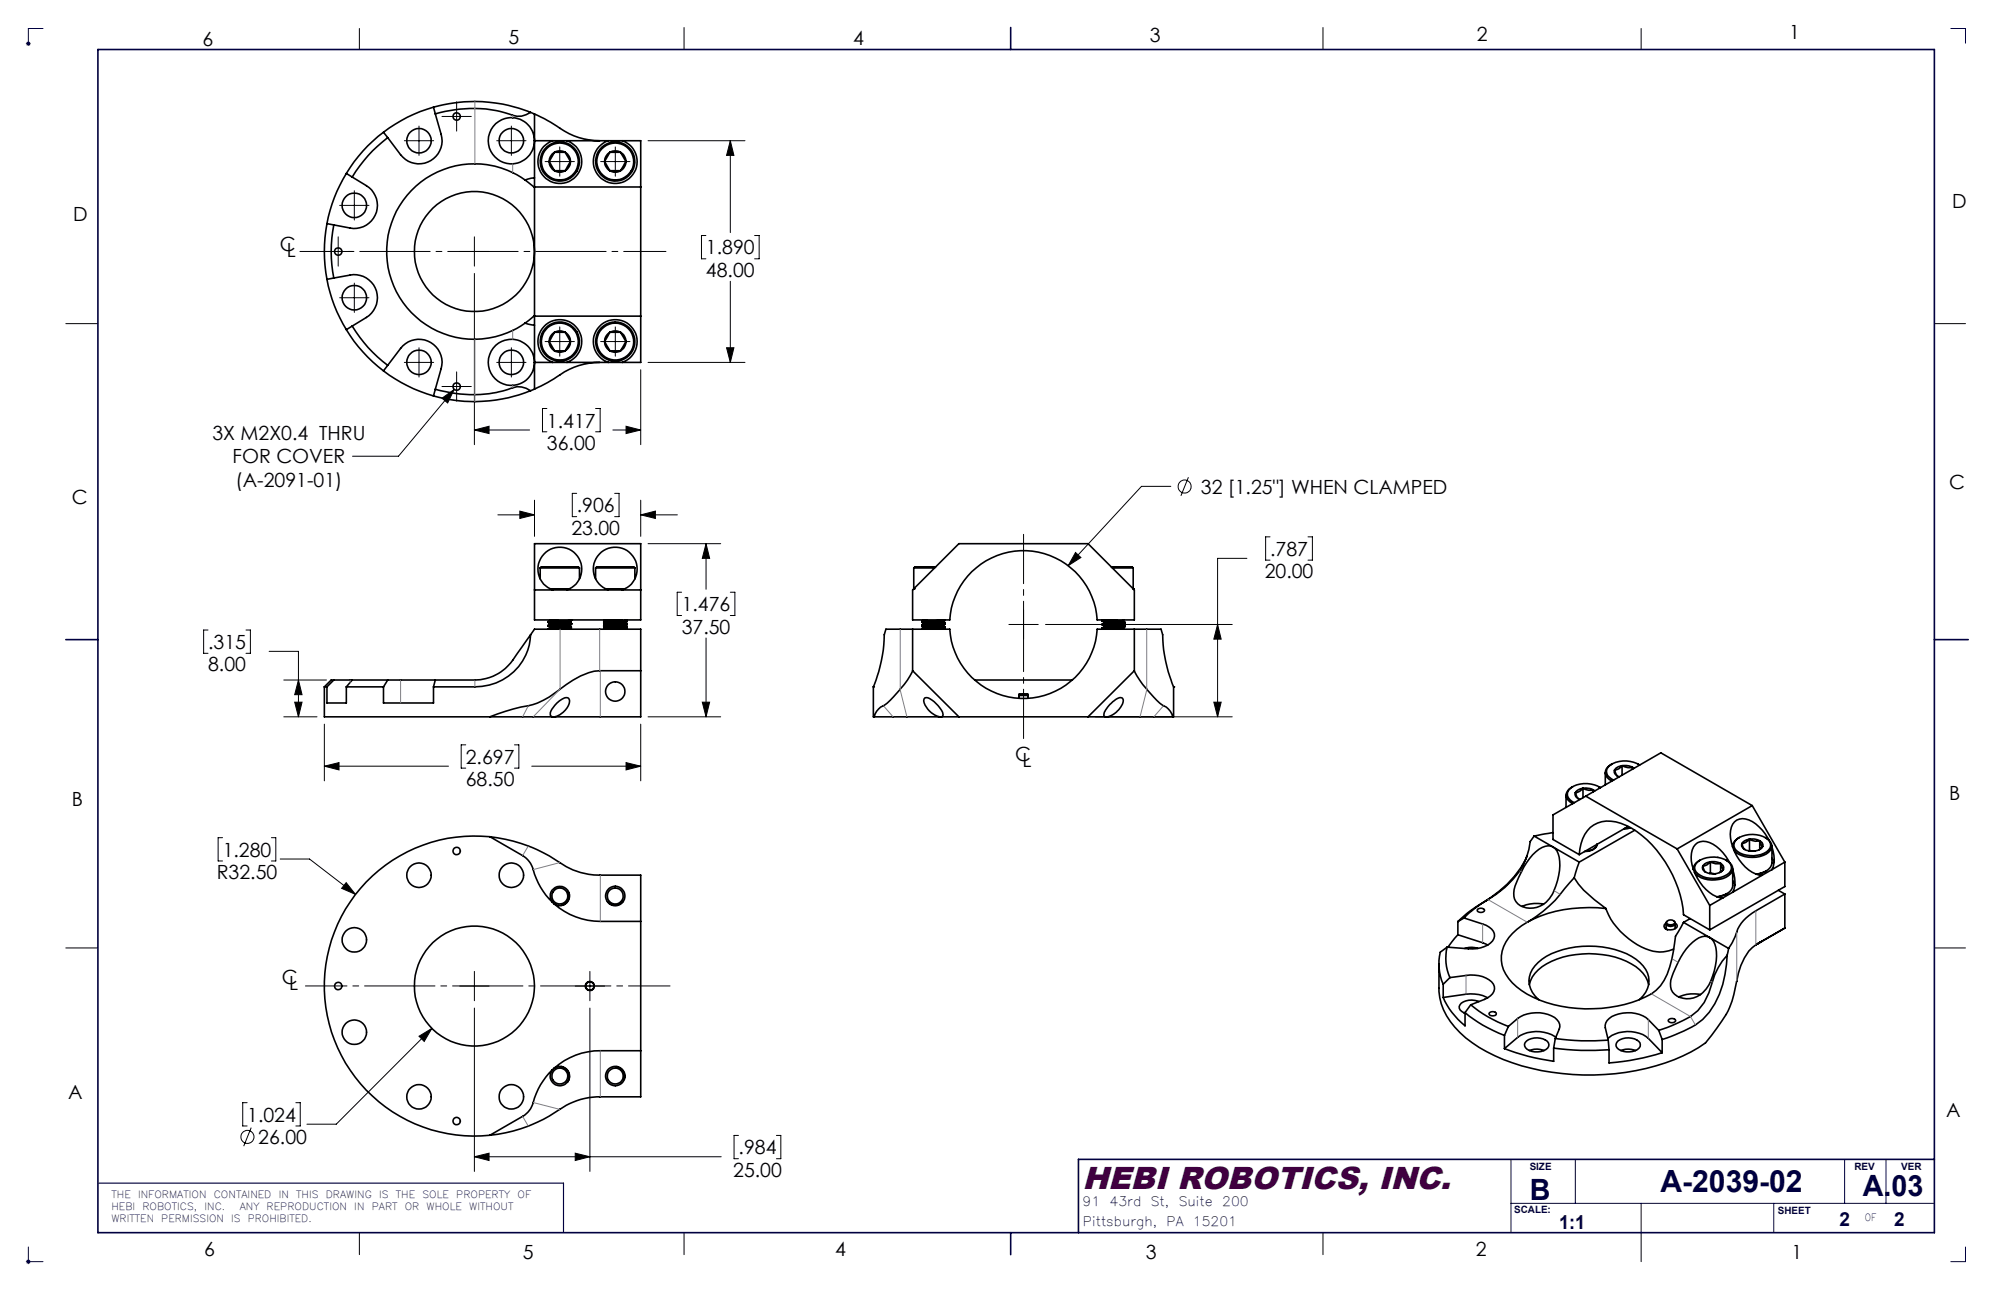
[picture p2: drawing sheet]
<svg xmlns="http://www.w3.org/2000/svg" width="432mm" height="279mm" viewBox="0 0 432 279" stroke-linecap="round" stroke-linejoin="round" font-family="sans-serif">
<g fill="none" stroke="#000" stroke-width=".22">
<path d="M77.8 6.2v4.5M148.1 6v4.7M286.5 6v4.7M355.4 6.2v4.5M87.6 30.5h6.3M90.7 27.3v6.4M95.7 25.2h6.4M98.9 22v6.4M107.6 30.5h6.3M110.7 27.3v6.4M118 35h6.4M121.2 31.8v6.4"/>
<path d="M130.1 35h6.3M133.2 31.8v6.4M140.3 30.5h21M158.2 30.5l.7 3.2h-1.6zM158.2 30.5v19.9M70.1 54.5h6.3M73.2 51.3v6.3M73.6 44.5h6.3M76.7 41.3v6.4M99.6 54.5h6.3M102.7 59.2v37.1M102.7 51.3v6.3"/>
<path d="M152.9 51h-1v5.1h1M163.4 51h1v5.1h-1M14.3 70.1h6.9M73.6 64.5h6.3M76.7 61.3v6.4M87.6 78.5h6.3M90.7 75.3v6.4M107.6 78.5h6.3M110.7 75.3v6.4M118 74h6.4M121.2 70.8v6.4M130.1 74h6.3"/>
<path d="M133.2 70.8v6.4M140.3 78.5h21M157.3 75.3h1.6l-.7 3.2zM158.2 60.9v17.6M418.9 70.1h6.7M95.7 86.3l2.7-2-1.5 3zM95.7 83.7h6.4M98.4 84.3l-12.1 14.5h-10M98.9 80.5v6.4M102.7 93.1h12M102.7 93.1l3.2-.8v1.6zM118.4 88.5h-.9v5h.9"/>
<path d="M129 88.5h1v5h-1M132.7 93.1h6M135.6 92.3l3.1 .8-3.1 .8zM138.7 80.1v16.2M107.8 111.5h7.9M112.6 110.7l3.1 .8-3.1 .8zM115.7 108.3v7.9M124.9 106.9h-1v5h1M133.1 106.9h1v5h-1M138.7 108.3v7.9M138.7 111.5h8M138.7 111.5l3.2-.8v1.6z"/>
<path d="M140.3 117.8h15.8M152.9 117.8v9.8M152.9 117.8l.8 3.1h-1.6zM232.9 119.7l1.2 1.1-2.8 1.7zM253.5 105.3h-6.3l-15.9 17.2M257.4 103.4l-1.7 4M275 116.3h-.9v5h.9M283.2 116.3h1v5h-1M45 136.5h-.9v5h.9M53.3 136.5h.9v5h-.9M147.6 128.3h-1v5h1M152.9 138.2v17.1"/>
<path d="M158.2 128.3h.9v5h-.9M218.5 135.3h6.3M221.7 132.1v6.3M226.4 135.3h40.4M263.7 135.3l.7 3.1h-1.5zM270 120.9h-6.3v34.4M58.3 141.1h6.3v14.2M61.5 155.3h7.2M61.5 147.3h9.2M63.8 152.1h1.6l-.8 3.2zM64.6 147.3l.8 3.2h-1.6zM70.2 156.8v12.3"/>
<path d="M138.7 156.8v12.3M140.3 155.3h15.8M152.1 152.1h1.6l-.8 3.2zM237.2 155.3h29.6M262.9 152.1h1.5l-.7 3.2zM70.2 165.9l3.2-.7v1.6zM70.2 165.9h26.9M100.9 161.3h-1v5.1h1M111.4 161.3h1v5.1h-1M115.1 165.9h23.6M135.6 165.2l3.1 .7-3.1 .9zM48.2 181.4h-1v5.1h1"/>
<path d="M58.8 181.4h.9v5.1h-.9M60.7 186.1h6.3l10 7.6M75 191.2l2 2.5-3-1.3zM14.3 205.3h6.9M99.6 213.6h6.3M102.7 218.3v35.4M102.7 210.4v6.3M124.6 213.6h6.3M127.7 218.3v35.4M127.7 210.4v6.3M418.9 205.3h6.7M53.5 238.8h-.9v5.1h.9"/>
<path d="M64.1 238.8h.9v5.1h-.9M90.7 224.4l2.8-1.7-1.6 2.9zM93.5 222.7l-20.7 20.8h-6.3M54.4 244.2l-1.6 4M102.7 250.5h53.5M102.7 250.5l3.2-.7v1.6zM124.6 249.8l3.1 .7-3.1 .9zM159.9 245.9h-.9v5.1h.9M168.1 245.9h1v5.1h-1M77.8 267v4.7M148.1 267v4.7M286.5 267v4.7"/>
<path d="M355.4 267v6.3"/>
<circle cx="256.5" cy="105.4" r="1.41"/>
<circle cx="53.6" cy="246.2" r="1.41"/>
</g>
<g fill="none" stroke="#000040" stroke-width=".22">
<path d="M5.6 9.5h1M5.8 9.1l.7 .7M6.5 9.1l-.7 .7M9.3 6.2h-3.2v3.7M422.5 6.2h3.1v3.1M327.2 251.1v15.9M341.1 251.1v9.5M399.5 251.1v9.5M408.4 251.1v9.5M5.6 273.3h3.7M5.8 272.9l.7 .7M6.1 270.1v3.7"/>
<path d="M6.5 272.9l-.7 .7M327.2 260.6h91.7M355.4 260.6v6.4M384.1 260.6v6.4M425.6 270.1v3.2h-3.1"/>
</g>
<path d="M144.2 54.5h-79.3" fill="none" stroke="#000" stroke-width=".22" stroke-dasharray="15.2 1.3 1.3 1.3" stroke-dashoffset="6.1"/>
<path d="M221.7 115.7v44.3" fill="none" stroke="#000" stroke-width=".22" stroke-dasharray="15.2 1.3 1.3 1.3" stroke-dashoffset="4.6"/>
<path d="M66.1 213.5h79" fill="none" stroke="#000" stroke-width=".22" stroke-dasharray="15.2 1.3 1.3 1.3" stroke-dashoffset="6.2"/>
<path d="M21.4 256.3h100.6v10.6" fill="none" stroke="#000040" stroke-width=".25"/>
<path d="M21.2 10.7h397.7v256.3h-397.7zM218.9 6v4.7M14.3 138.5h6.9M418.9 138.5h7.3M418.9 251.1h-185.4v15.9M218.9 267v4.7" fill="none" stroke="#000040" stroke-width=".35"/>
<g fill="#000">
<path d="M232.9 119.7l1.2 1.1-2.8 1.7z"/>
<path d="M112.6 110.7l3.1 .8-3.1 .8zM138.7 111.5l3.2-.8v1.6zM152.9 117.8l.8 3.1h-1.6zM152.1 152.1h1.6l-.8 3.2zM70.2 165.9l3.2-.7v1.6zM135.6 165.2l3.1 .7-3.1 .9zM63.8 152.1h1.6l-.8 3.2zM64.6 147.3l.8 3.2h-1.6zM158.2 30.5l.7 3.2h-1.6zM157.3 75.3h1.6l-.7 3.2zM102.7 93.1l3.2-.8v1.6zM135.6 92.3l3.1 .8-3.1 .8zM95.7 86.3l1.2 1 1.5-3zM262.9 152.1h1.5l-.7 3.2zM263.7 135.3l.7 3.1h-1.5zM102.7 250.5l3.2-.7v1.6zM124.6 249.8l3.1 .7-3.1 .9zM75 191.2l-1 1.2 3 1.3zM90.7 224.4l1.2 1.2 1.6-2.9z"/>
</g>
<g fill="none" stroke="#000" stroke-width=".35">
<path d="M75 37.6l4.3 2.6a5 5 0 0 1 2.1 6.1 5 5 0 0 1-5.6 3.1l-5-1M75 37.6a31.6 31.6 0 0 0-4.2 10.8M83 28.6a31.1 31.1 0 0 0-8 9M83 28.6l1 1.2M84 29.8a30.2 30.2 0 0 0-7.7 8.5M93.9 23.2a32.8 32.8 0 0 1 21 1.1M93.9 23.2a31.3 31.3 0 0 0-10.9 5.4M93.9 23.2l.4 1.5M94.3 24.7l1.2 4.4a5 5 0 0 1-2.5 5.9 5 5 0 0 1-6.3-1.5l-2.7-3.7M113.7 39a19 19 0 0 0-30 15.5 19 19 0 0 0 30 15.5M113.7 39l2 1.6M114.9 24.3a4.6 4.6 0 0 1-4.9 .3 27.4 27.4 0 0 0-15.7 .1"/>
<path d="M114.9 24.3l.8 .4M115.7 24.7l2.9 1.4a38.5 38.5 0 0 0 6.8 3.7 15.6 15.6 0 0 0 4.5 .7M115.7 38.5l-2 .5M115.7 30.5h23v48h-23M115.7 24.7v59.6M118.9 35l1.2 2M118.9 35a2.34 2.34 0 0 0 1.2 2M119.7 30.5a4.8 4.8 0 0 0-2.3 7.3 4.8 4.8 0 0 0 7.7 0 4.8 4.8 0 0 0-2.3-7.3M120.1 33a2.23 2.23 0 0 1 2.3 0M120.1 33h2.3M120.1 37h2.3M120.1 37a2.23 2.23 0 0 0 2.3 0"/>
<path d="M120.1 33l-1.2 2M120.1 33a2.34 2.34 0 0 0-1.2 2M122.4 33a2.34 2.34 0 0 1 1.1 2M122.4 33l1.1 2M123.5 35a2.34 2.34 0 0 1-1.1 2M123.5 35l-1.1 2M130.9 35a2.34 2.34 0 0 0 1.2 2M130.9 35l1.2 2M131.7 30.5a4.8 4.8 0 0 0-2.3 7.3 4.8 4.8 0 0 0 7.7 0 4.8 4.8 0 0 0-2.3-7.3M132.1 33h2.3M132.1 33a2.23 2.23 0 0 1 2.3 0M132.1 37h2.3"/>
<path d="M132.1 37a2.23 2.23 0 0 0 2.3 0M132.1 33l-1.2 2M132.1 33a2.34 2.34 0 0 0-1.2 2M134.4 33l1.1 2M134.4 33a2.34 2.34 0 0 1 1.1 2M135.5 35l-1.1 2M135.5 35a2.34 2.34 0 0 1-1.1 2M70.8 48.4a32.5 32.5 0 0 0 0 12.1M72.3 48.7a29.6 29.6 0 0 0 0 11.5M115.7 40.5h23M70.8 60.5a31.5 31.5 0 0 0 4.2 10.9M72.3 60.2l3.5-.6a5 5 0 0 1 5.6 3.1 5 5 0 0 1-2.1 6.1l-3 1.8"/>
<path d="M72.3 60.2l-1.5 .3M75 71.4a32.4 32.4 0 0 0 8 8.9M76.3 70.6a29.5 29.5 0 0 0 7.7 8.5M76.3 70.6l-1.3 .8M84 79.1l2.7-3.6a5 5 0 0 1 6.2-1.5 5 5 0 0 1 2.6 5.8l-1.2 4.5M84 79.1l-1 1.2M113.7 70l2 .4M115.7 68.3l-2 1.7M115.7 68.5h23M118.9 74a2.34 2.34 0 0 0 1.2 2M118.9 74l1.2 2M119.7 78.5a4.8 4.8 0 0 1-2.3-7.3 4.8 4.8 0 0 1 7.7 0 4.8 4.8 0 0 1-2.3 7.3"/>
<path d="M120.1 72a2.47 2.47 0 0 1 2.3 0M120.1 72h2.3M120.1 76h2.3M120.1 76a2.23 2.23 0 0 0 2.3 0M120.1 72l-1.2 2M120.1 72a2.34 2.34 0 0 0-1.2 2M122.4 72a2.34 2.34 0 0 1 1.1 2M122.4 72l1.1 2M123.5 74l-1.1 2M123.5 74a2.34 2.34 0 0 1-1.1 2M129.9 78.5a16 16 0 0 0-10 3.6l-4.2 2.2M130.9 74a2.34 2.34 0 0 0 1.2 2"/>
<path d="M130.9 74l1.2 2M131.7 78.5a4.8 4.8 0 0 1-2.3-7.3 4.8 4.8 0 0 1 7.7 0 4.8 4.8 0 0 1-2.3 7.3M132.1 72a2.34 2.34 0 0 0-1.2 2M132.1 72l-1.2 2M132.1 76h2.3M132.1 76a2.23 2.23 0 0 0 2.3 0M132.1 72a2.47 2.47 0 0 1 2.3 0M132.1 72h2.3M134.4 72a2.34 2.34 0 0 1 1.1 2M134.4 72l1.1 2M135.5 74l-1.1 2M135.5 74a2.34 2.34 0 0 1-1.1 2"/>
<path d="M83 80.3a33 33 0 0 0 10.9 5.5M94.3 84.3a27.8 27.8 0 0 0 17.7-.6l1.9 .4 1 .5M94.3 84.3l-.4 1.5M114.9 84.6a32.7 32.7 0 0 1-21 1.2M115.7 84.3l-.8 .3M115.7 117.8h23v16.5h-23zM114.9 137.5a11.9 11.9 0 0 1-13.2 11.3h-7.8M114.9 137.5l.8-1.2h23v19h-18.7M114.9 137.5l-2.9 4.1a10.6 10.6 0 0 1-10.3 5.7h-7.4M115.7 127.8h23M117 123h8.5M117 123l.2-.2h8l.3 .2"/>
<path d="M117 123v2.4M118.7 134.7h.1M118.7 135.6l.5 .4M118.7 134.8l.5 .3M118.7 135.5h.1M118.7 134.6v.2M118.7 135.4v.2M118.7 136.2v.1M119.1 136.1l-.4 .1M119.1 135.3l-.4 .1M119.1 127.5h4.3M119.1 134.3h.1"/>
<path d="M119.2 135.9l-.5 .3M119.2 135.1l-.5 .3M119.2 134.3l-.5 .3 .4-.1M119.2 134.3v.1M119.2 135.1v.1M119.2 135.9v.1M119.3 136l-.4 .3M119.3 134.4l-.6 .3M119.5 134.3h-.2M119.7 127.8a4.8 4.8 0 0 1-2.3-7.3 4.8 4.8 0 0 1 7.7 0 4.8 4.8 0 0 1-2.3 7.3M120.7 134.3l-1.4 .1M123.2 135.6l.5 .3"/>
<path d="M123.2 134.8l.5 .3M123.2 135.5l-3.9 .4M123.2 134.8l-3.9 .3M123.3 135.5l.4 .3-.1 .1M123.3 134.7l.4 .3M123.6 134.3h.1M123.6 135.1l-4.9 .4 .6-.3M123.6 135.9l-4.5 .4M123.6 134.3l-4.9 .4M123.7 136.1l-.4 .2M123.7 135.3l-.5 .4-3.9 .3M123.7 134.4l-.9 .5-3.5 .3"/>
<path d="M123.7 135h-.1M123.7 135.1h.1M123.7 134.3h.1M123.7 136l-3.1 .3M123.7 135.3l-5 .3M123.7 134.4l-5 .4M123.7 134.3v.1M123.7 135v.3M123.7 135.8v.2M125.5 123v2.4M129 123h8.5M129 123l.2-.2h8l.3 .2"/>
<path d="M129 123v2.4M130.7 134.6v.1M130.7 135.5l.2 .1M130.9 134.3l.3 .2M131.1 136l-.4 .3M131.1 135.2l-.4 .3M131.1 134.4l-.4 .2M131.1 127.5h4.3M131.1 136.2l-.3 .1M131.1 135.4l-.4 .1M131.1 134.6l-.4 .1 .2 .1M131.2 136.1l-.4 .1"/>
<path d="M131.2 134.5l-.4 .1M131.7 127.8a4.8 4.8 0 0 1-2.3-7.3 4.8 4.8 0 0 1 7.7 0 4.8 4.8 0 0 1-2.3 7.3M133.2 134.3l-2 .2M134.7 134.3l-3.4 .2-.6 .4 .5 .4M135.2 135l-3.9 .4-.6 .3 .5 .4M135.2 135.8l.5 .3M135.2 135l.5 .3M135.2 135.8l-4 .3M135.2 135l-2.7 .1-1.7 .3M135.2 135.8l-3.4 .3-.7 .2M135.3 135.5l.4 .3-.3 .1M135.3 134.8l.4 .2"/>
<path d="M135.4 134.3l.3 .2M135.6 135.3l-.5 .3M135.6 134.5l-.5 .3M135.6 136.1l-.2 .2M135.7 135l-.3 .1M135.7 135.9l-.1 .1M135.7 135.1l-.1 .1M135.7 134.3l-.1 .1M135.7 136.1l-2.5 .2M135.7 135.3l-4.9 .3M135.7 134.5l-4.9 .4M135.7 136.1l-.7 .2"/>
<path d="M135.7 135.3a7.3 7.3 0 0 1-3.1 .3l-1.8 .2M135.7 134.5l-.3 .2-4.6 .3M135.7 135.8l-.2 .2M135.7 135.1h-.2M135.7 134.3h-.2M135.7 134.3h.1M135.7 135v.1M137.5 123v2.4M197.6 127.8l10-10h28l10 10v6.5h-8a16 16 0 0 0-16-15 16 16 0 0 0-15.9 15h-8.1zM197.6 136.3h8.1a16 16 0 0 0 15.9 15 16 16 0 0 0 16-15h8M197.6 136.3h-5.8a7.3 7.3 0 0 0-.4 3.4 30.4 30.4 0 0 1-2.3 9.1M197.6 136.3v9"/>
<path d="M197.9 127.5h.1M197.9 123h4.5M197.9 123v4.5M199.6 135.6l.6 .3M199.6 134.7l5-.4-.2 .1-4.8 .4 .6 .3M199.6 134.5v.3M199.6 135.3v.3M199.6 136.1v.1M199.6 135.4h.1M199.7 136.2h.1M199.7 134.6v.1M200 136.1h-.4"/>
<path d="M200 135.3h-.3M200 134.5h-.3M200.1 135.9l-.5 .2M200.1 135l-.5 .3M200.1 134.3l-.5 .2M200.2 135.1l-.6 .4M200.2 134.3l-.6 .4M200.2 134.3v.1M200.8 134.3h-.6M202.6 122.8h-4.4l-.3 .2M204.1 134.7l-3.9 .4M204.1 135.6l.5 .3"/>
<path d="M204.1 134.8l.5 .3-4.9 .4M204.1 135.6l-3.9 .4M204.1 134.8l-3.9 .3M204.1 134.7v.1M204.1 135.5v.1M204.2 135.5l.4 .2-.1 .1M204.2 134.7l.4 .2-.1 .1M204.2 136.2v.1M204.6 136l-.5 .3M204.6 135.2a5.8 5.8 0 0 1-3.2 .5l-1.2 .2-.6 .3M204.6 134.4l-.5 .3M204.6 135.9l-5 .4"/>
<path d="M204.6 135.9h.1M204.6 135h.1M204.6 135.7v.3h-.2l-4 .3M204.6 134.9v.3h-.2l-4.7 .4M238.6 136.1l.3 .2M238.6 135.3l.5 .4M238.6 134.5l.5 .4M239 134.3l-.3 .1M239.2 135.7l-.5 .3M239.2 134.9l-.5 .4M239.9 134.3l-1.2 .1-.1 .1M240.6 122.8h4.5l.3 .2"/>
<path d="M240.9 123h4.5M241.8 134.3l-3.2 .2M243.1 136.1l-1.4 .2M243.1 135.3l-3.9 .4M243.1 134.5l-3.9 .4M243.1 136.1l.3 .2M243.1 135.3l.5 .3M243.1 134.5l.5 .3M243.1 135.2l-3.9 .4M243.1 134.4l-3.9 .4M243.1 134.4v.1M243.1 135.2v.1"/>
<path d="M243.1 136v.1M243.3 134.3l-.2 .1M243.6 135.6l-4.6 .3-.4 .2M243.6 134.8l-5 .5M243.6 135.7l-.5 .3-3 .3M243.6 134.9l-.5 .3M243.6 135.7l-5 .4M243.6 134.9l-5 .4M243.6 134.8v.1M243.6 135.6v.1M245.4 127.5h.1M245.4 123v4.5"/>
<path d="M245.6 136.3h5.8a7.3 7.3 0 0 1 .5 3.4 30.4 30.4 0 0 0 2.2 9.1M245.6 136.3v9M70.2 148.8h.6M70.2 148.8v6.5h35.9M70.8 148.8v3.5h4.2v-3.5M72.3 147.3h-.6l-1.5 1.5M72.3 147.3h4M72.3 147.3l-1.5 1.5M75 148.8h8M76.3 147.3h7.7M76.3 147.3l-1.3 1.5M83 148.8v3.5h10.9v-3.5"/>
<path d="M84 147.3h10.3M84 147.3l-1 1.5M94.3 147.3l-.4 1.5M106.1 155.3h13.5M119.6 155.3l-.3-.2a1.33 1.33 0 0 1 .2-1.5 5.3 5.3 0 0 1 3.1-2.5h.3a1.52 1.52 0 0 1-.1 2.2 4.3 4.3 0 0 1-2.8 2M119.6 155.3h.4M138.7 145.3h-8.8a15.7 15.7 0 0 0-8.7 4 15 15 0 0 1-8.4 3.8l-3.3 1-3.4 1.2M189.1 148.8h.1M189.1 148.8v6.5h.2M189.3 155.3h14.2M197.6 145.3a23.6 23.6 0 0 1-5.5 7l-.4 .3a3.9 3.9 0 0 0-2.4 2.7M197.6 145.3l10 10"/>
<path d="M203.5 155.3a4.8 4.8 0 0 1-3.5-3.5l.1-.4a.78 .78 0 0 1 1.2-.1 6.3 6.3 0 0 1 2.9 3.5v.3l-.4 .2M203.5 155.3h.3M203.8 155.3h3.8M207.6 155.3h28M211.1 147.3h21.1M220.6 150.6h2M220.6 150.6l.1-.3h1.8l.1 .3M220.6 150.6v.6M222.6 150.6v.6M235.6 155.3h3.8M239.4 155.3a.89 .89 0 0 1 0-1.5l1.2-1.4a2.71 2.71 0 0 1 2.3-1.3 .89 .89 0 0 1 .2 1.4 5 5 0 0 1-3.3 2.8M239.4 155.3h.4"/>
<path d="M239.8 155.3h14.2M245.6 145.3l1.9 3 2.3 2.7 1.8 1.6a3.9 3.9 0 0 1 2.4 2.7M245.6 145.3l-10 10M254.1 148.8h.1M254.1 148.8v6.5h-.1M339.1 172.2v2.7M340.6 170.4a1.89 1.89 0 0 0-1.5 1.8 1.89 1.89 0 0 0 1.5 1.9M341.2 171.7a1.02 1.02 0 0 0 .6 1.3M341.2 171.7l.3 .9 .3 .4M341.8 173l.4 .1M342.8 170.7a2 2 0 0 0-1.6 1M342.8 170.7a3.8 3.8 0 0 1 2.2 .4"/>
<path d="M342.8 170.7a2.21 2.21 0 0 1-1.6 1M342.8 170.7a2.65 2.65 0 0 0 2.2 .4M342.8 170.7v2.1M343.4 172.4l19.8 11.5M345 171.1l.3 .2M345 171.1v.4M345 171.1l.1 .3M346.2 170.4l.4 .2M346.5 170.6a5.7 5.7 0 0 0-6.7 .4 1.65 1.65 0 0 0 .7 2.6l.4 .2M347.6 167.3v2.7M349 165.5a1.9 1.9 0 0 0-1.4 1.8 1.9 1.9 0 0 0 1.4 1.9M349.6 166.8a.99 .99 0 0 0 .6 1.3"/>
<path d="M349.6 166.8l.6 1.3M350.2 168.1l.4 .1M351.3 165.8a2.15 2.15 0 0 0-1.7 1M351.3 165.8a3.6 3.6 0 0 1 2.2 .4M351.3 165.8a2.11 2.11 0 0 1-1.7 1M351.3 165.8a2.98 2.98 0 0 0 2.2 .4M351.3 165.8v2.1M352.6 179l-10.6 6.1M353 179.2l-1.2 .2M353 179.3l-1.4 .2M353.5 166.2l.3 .2M353.5 166.2v.4"/>
<path d="M353.5 166.2l.1 .3M354 179.8l-12 6.9M354.7 165.5l.3 .2a5.8 5.8 0 0 0-6.7 .4 1.69 1.69 0 0 0 .7 2.6l.4 .2M379.4 174.5l-19.7-11.4-23.4 13.4v5.3l5.7 3.3M379.4 174.5l-16.2 9.4M379.4 174.5l7.1 12.2M106.1 181.2a34.2 34.2 0 0 1 16.5 6.5 14.9 14.9 0 0 0 7.4 1.8h8.7v48.1h-8.7a14.9 14.9 0 0 0-8.8 2.7 31.7 31.7 0 0 1-15.1 5.6M106.1 181.2l7.1 4.1a5.6 5.6 0 0 1 2.5 4l1.4 2.9a13.3 13.3 0 0 0 2.5 3.2M106.1 181.2a32.5 32.5 0 0 0-35.9 32.4 32.5 32.5 0 0 0 35.9 32.3M119.6 195.4a2.1 2.1 0 0 1 1.2-3.3 2.1 2.1 0 0 1 2.5 2.5 2.1 2.1 0 0 1-3.3 1.2M119.6 195.4l.4 .4M120 195.8a15.3 15.3 0 0 0 10 3.8h8.7"/>
<path d="M123 193.2a1.92 1.92 0 0 1 0 1.7l-.9 1-.5 .2M123 193.2l.2 .4-.1 .9M123 193.2l.2 .2M134.9 195.2l-.5 .4a2.11 2.11 0 0 1-2.8-.3M134.9 195.2l-1.1 .7M134.9 195.2l-.1 .2M315.7 199.6v2.9M317 198.8l4.1 1.3a2.98 2.98 0 0 1 2.5 2.7 3.6 3.6 0 0 1-2.9 2.5l-1.8 .2-5.5-.4M317 198.8l-1.3 .8M319.9 197l.5-.3h.6l.5 .5a.92 .92 0 0 1-1.6 0zM322.2 194.9a30.1 30.1 0 0 0-6.5 4.7M330.6 185.5a21.5 21.5 0 0 1-8.9 9.7"/>
<path d="M330.7 199.7a9.8 9.8 0 0 0-5.6 7.3 8.6 8.6 0 0 0 4.4 7.5 28.2 28.2 0 0 0 20.7 3.4 20 20 0 0 0 8.4-3.4 13.9 13.9 0 0 0 3.8-8.5l.4-3.2 1.8-3M331.9 185.1a4.6 4.6 0 0 1 3.9-1.9 3.2 3.2 0 0 1 1.9 3.3 13.8 13.8 0 0 1-2.2 8.1 4.8 4.8 0 0 1-6.8 1.2 3.7 3.7 0 0 1-.3-4.7 23.4 23.4 0 0 1 3.5-6zM332.2 181.1l-.8 1.2a14.9 14.9 0 0 1-5.5 9.9l-1.9 1.5a34.5 34.5 0 0 0-7 5.1M332.2 181.1l9.8 5.6M334.3 195.8h-.3a7.9 7.9 0 0 0-4.4 .5M336.3 180.3l-4.1 .8M340.9 190.1l2 2.7 2.3 2 2.6 2M340.9 190.1l-2.1 2.3a26.4 26.4 0 0 1-8.1 7.3M342 185.1a8 8 0 0 1 3.1-6.4 8 8 0 0 1 8.2 .7 25 25 0 0 1 11.3 18.7l5.6 3.3M342 186.7l-1.1 3.4M345.8 182.8a1.74 1.74 0 0 1-1.8 1.6h-.9M345.9 182.9a2.13 2.13 0 0 1-2.6 1.4"/>
<path d="M347.8 196.8a28.7 28.7 0 0 0-17.1 2.9M347.8 196.8a15.4 15.4 0 0 0 10.9 9.3l1.5 .1 2.2-.6M360.8 200a.74 .74 0 0 0-.4 .8 .74 .74 0 0 0 .8 .6 1.75 1.75 0 0 0 2-.8l-.4-.6M360.9 199.7a.58 .58 0 0 0 0 .6 .58 .58 0 0 0 .5 .3 .82 .82 0 0 0 1 0 .82 .82 0 0 0 .3-.9M360.9 199.6a1.15 1.15 0 0 1 1.8 .2 1.06 1.06 0 0 1-1.8 0zM363.2 183.9l7 12.2M364.6 199.8l9.7 5.6M366 199l-1.4 .8M366.7 188.1v.2M367.3 187a5.6 5.6 0 0 1 7.2-.2 1.6 1.6 0 0 1-.5 2.6 5.7 5.7 0 0 1-6.7-.6 1.42 1.42 0 0 1 0-1.8zM368.1 186.3l-.2 .1a2.08 2.08 0 0 0-1.2 2M368.7 187.6a.99 .99 0 0 0 .6 1.3"/>
<path d="M368.7 187.6l.6 1.3M370.2 196.1v5.3M370.4 186.7a3.6 3.6 0 0 1 2.2 .3M370.4 186.7a2.14 2.14 0 0 0-1.7 .9M370.4 186.7a2.26 2.26 0 0 1-1.7 .9M370.4 186.7a2.74 2.74 0 0 0 2.2 .3M370.4 189.1l1 .2M370.4 189.1l-.2 .1M370.4 186.7v2.4M372.6 187a.99 .99 0 0 1 .6 1.3M372.6 187l.3 1 .3 .3M372.6 187v1.8"/>
<path d="M373.2 188.3a3.1 3.1 0 0 1-3.9 .6M373.2 188.3l-.8 .7M373.8 186.3a1.92 1.92 0 0 1 1.4 1.9 1.92 1.92 0 0 1-1.4 1.8 5.9 5.9 0 0 1-6.9-1.1M374 193.5l-2.1 .8M374.5 186.8a8.5 8.5 0 0 0-5-4.5 2.56 2.56 0 0 0-3.2 2.5 10 10 0 0 0 5.4 9.4l1.4 .3M375.2 188.1v3.7a2.45 2.45 0 0 1-2.1 2.1l-1.3 .3M375.2 188.3a6.3 6.3 0 0 1 0 5M375.2 190.8l.5 .9M375.2 183.2v.2M375.2 193.3l-5 2.8M376.1 181.8a5.8 5.8 0 0 1 6.8 .1 1.61 1.61 0 0 1-.3 2.6 5.8 5.8 0 0 1-6.8-.5 1.53 1.53 0 0 1 .3-2.2zM376.6 181.4a2.21 2.21 0 0 0-1.4 2.1"/>
<path d="M377.2 182.7a.99 .99 0 0 0 .6 1.3M377.2 182.7l.3 .8 .3 .5M378.8 181.8a3.5 3.5 0 0 1 2.3 .3M378.8 181.8a2.15 2.15 0 0 0-1.6 .9M378.8 181.8a2.31 2.31 0 0 1-1.6 .9M378.8 181.8a2.55 2.55 0 0 0 2.3 .3M378.8 184.2l-.1 .1M378.8 184.2l1 .2M378.8 181.8v2.4M381.1 182.1a.99 .99 0 0 1 .6 1.3M381.1 182.1l.6 1.3M381.1 182.1v1.9"/>
<path d="M381.6 189.6l-6.4 3.7M381.7 183.4a3.1 3.1 0 0 1-3.9 .6M381.7 183.4l-.7 .6M382.3 181.4a1.9 1.9 0 0 1 1.4 1.7 1.9 1.9 0 0 1-1.3 1.9 6.4 6.4 0 0 1-6.5-.4l-.5-.6M382.4 188.7l-2 .7M383 181.9a8.7 8.7 0 0 0-5-4.5 2.59 2.59 0 0 0-3.2 2.5 10 10 0 0 0 5.4 9.4l1.4 .3M383.7 183.2v3.7a3.5 3.5 0 0 1-3.4 2.4M383.7 183.4a6.3 6.3 0 0 1 0 4.9M383.7 185.9l.5 .9M383.7 188.3l-2.1 1.3M385.1 192.8l1.4 .8M386.5 193.6l-6.3 3.7a9 9 0 0 0-4.6 5.9l-1.3 2.2"/>
<path d="M386.5 186.7l-2.8 1.6M386.5 186.7v5.3l-16.3 9.4M386.5 193.6v7.4l-6.2 3.6M312.5 216a15.9 15.9 0 0 0 4.8 6.2v-2.9M312.5 216l5-.7a7.5 7.5 0 0 1 4.7 .8M312.5 213.2v2.8M313.4 205.1l-1.5 1.1a11.1 11.1 0 0 0 .6 7M313.4 205.1a10.3 10.3 0 0 0 .6 6.6M314 211.7a13.9 13.9 0 0 1 7.1-.2 3 3 0 0 1 2.5 2.7 2.92 2.92 0 0 1-2.1 2.3l-3 1.1M314 211.7l-1.5 1.5M315.7 202.5l-2.1 2.6M315.7 202.5l5.4 1.7 1.1 .5"/>
<path d="M317.2 205.4h.2a4 4 0 0 1 2.6 0M317.3 219.3a28.7 28.7 0 0 0 8.5 5M317.3 219.3l-.3 .1M318.5 217.6a27.7 27.7 0 0 0 8.1 4.7M318.5 217.6l-1.2 1.7M320.3 216.9a3.6 3.6 0 0 0-4.1 .7 1.31 1.31 0 0 0 1.1 1.9M322.5 219.4l.8-.3a.59 .59 0 0 1 .7 .6l-.7 .3a.67 .67 0 0 1-.9-.4zM331.2 213.3a7.5 7.5 0 0 1 4.8-5.1 20.2 20.2 0 0 1 18.3 1.2 6.2 6.2 0 0 1 2.7 3.9M333.2 216.5a5 5 0 0 1-.1-8 16.5 16.5 0 0 1 11-3.6 16.9 16.9 0 0 1 11 3.6 5 5 0 0 1-.1 8M360.8 201l.3 .4M360.8 200.1v1.1M362.8 200.1v.8"/>
<path d="M362.8 201v.1M365.8 204.8a4.4 4.4 0 0 1 3.9-2 3.2 3.2 0 0 1 2 3.3 13.6 13.6 0 0 1-2.2 8.1 4.7 4.7 0 0 1-7.3 .7 4.3 4.3 0 0 1 .1-4.2l1.1-2.3a14.2 14.2 0 0 1 2.4-3.6zM368.2 215.4l-.3-.1a7.5 7.5 0 0 0-4.4 .6M374 206.9a21.7 21.7 0 0 1-3.9 12.4 16.7 16.7 0 0 1-7.3 4.8l-2.9 1M374 206.9a13.9 13.9 0 0 0-3.2 5.8 11.2 11.2 0 0 1-5.5 7.9l-3.3 1.6-2.8 1M374.3 205.4l-.3 1.5M380.3 204.6a8.4 8.4 0 0 0-3.3 4.5l-.9 3.4a19.6 19.6 0 0 1-4.3 10.2l-2.5 3.2a42.4 42.4 0 0 1-21.8 6.8 48 48 0 0 1-27.2-5.8 18.3 18.3 0 0 1-8.2-9.5 23.6 23.6 0 0 1-.5-8.6M380.3 204.6l1.2-.7zM119.6 231.7a16.9 16.9 0 0 0-4.5 8l-.8 1.2-.7 .6-7.5 4.4M120 231.4a2.1 2.1 0 0 1 3.3 1.3 2.1 2.1 0 0 1-2.6 2.4 2.1 2.1 0 0 1-1.1-3.4M120 231.4l-.4 .3M121.4 231.1a1.99 1.99 0 0 1 1.5 .8 2.01 2.01 0 0 1 0 2.5"/>
<path d="M121.4 231.1h.3l.9 .6M121.6 231l-.2 .1M133.4 231.1a1.99 1.99 0 0 1 1.5 .8l.3 .6 .1 .7-.2 .6M133.4 231.1h.3l.9 .6M133.6 231l-.2 .1M138.7 227.6h-8.7a14.8 14.8 0 0 0-10 3.8M325.8 224.3v2.8M326.6 222.3a7.8 7.8 0 0 1 7.8-2.8 3.8 3.8 0 0 1 3.3 2.4l-.1 1-.8 2M326.6 222.3l-.8 2M330.6 225.5a3.7 3.7 0 0 1 4.7 .4 1.26 1.26 0 0 1-1 1.7 3.3 3.3 0 0 1-4.1-1l-.1-.4zM331.2 227.5a4.1 4.1 0 0 1 3.2 0M336.4 227v2.9a46.5 46.5 0 0 1-10.6-2.8"/>
<path d="M336.4 227a56.7 56.7 0 0 0 12 .4M336.8 224.9a51.7 51.7 0 0 0 11.5 .4M336.8 224.9l-.4 2.1M336.9 224.7a7.3 7.3 0 0 0-8.3 0l-2.8 2.4M348.2 225a7.1 7.1 0 0 1 8.7-.1l3 3.1M348.3 225.3l.1 2.1M348.4 227.4v2.8a52.4 52.4 0 0 0 11.5-2.2M350.4 225.5a3.7 3.7 0 0 1 4.7 .4 1.58 1.58 0 0 1-1.6 1.9 3.2 3.2 0 0 1-3.5-1.2v-.4zM351 227.5a4.1 4.1 0 0 1 3.2 0M359.2 223.2l-2.3-2.4a7.1 7.1 0 0 0-8.4-.2 2.05 2.05 0 0 0-.9 2l.7 2.7M359.2 223.2l.7 1.9M359.9 225.1v2.9"/>
<path d="M361.3 220.9l.4-.3h.7l.5 .5a.95 .95 0 0 1-1.7 0z"/>
<circle cx="90.7" cy="30.5" r="2.65"/>
<circle cx="98.9" cy="25.2" r=".81"/>
<circle cx="110.7" cy="30.5" r="2.65"/>
<circle cx="110.7" cy="30.5" r="5"/>
<circle cx="121.2" cy="35" r="4.3"/>
<circle cx="121.2" cy="35" r="4"/>
<circle cx="133.2" cy="35" r="4.2"/>
<circle cx="133.2" cy="35" r="4"/>
<circle cx="73.3" cy="54.5" r=".8"/>
<circle cx="76.7" cy="44.5" r="2.65"/>
<circle cx="102.7" cy="54.5" r="13"/>
<circle cx="76.7" cy="64.5" r="2.65"/>
<circle cx="90.7" cy="78.5" r="2.65"/>
<circle cx="110.7" cy="78.5" r="2.65"/>
<circle cx="110.7" cy="78.5" r="5"/>
<circle cx="121.2" cy="74" r="4.3"/>
<circle cx="121.2" cy="74" r="4"/>
<circle cx="133.2" cy="74" r="4.2"/>
<circle cx="133.2" cy="74" r="4"/>
<circle cx="98.9" cy="83.8" r=".81"/>
<circle cx="133.2" cy="149.8" r="2.1"/>
<circle cx="90.7" cy="189.6" r="2.65"/>
<circle cx="98.9" cy="184.3" r=".81"/>
<circle cx="110.7" cy="189.6" r="2.65"/>
<circle cx="121.2" cy="194.1" r="1.72"/>
<circle cx="133.2" cy="194.1" r="1.73"/>
<circle cx="133.2" cy="194.1" r="2.11"/>
<circle cx="73.2" cy="213.6" r=".81"/>
<circle cx="76.7" cy="203.6" r="2.65"/>
<circle cx="102.7" cy="213.6" r="13"/>
<circle cx="127.7" cy="213.6" r=".97"/>
<circle cx="127.7" cy="213.6" r=".91"/>
<circle cx="76.7" cy="223.6" r="2.65"/>
<circle cx="90.7" cy="237.6" r="2.64"/>
<circle cx="110.7" cy="237.6" r="2.64"/>
<circle cx="121.2" cy="233.1" r="1.73"/>
<circle cx="133.2" cy="233.1" r="1.73"/>
<circle cx="133.2" cy="233.1" r="2.1"/>
<circle cx="98.9" cy="242.8" r=".81"/>
</g>
<g fill="none" stroke="#808080" stroke-width=".22">
<path d="M102.8 22v13.5M111 25v.5M111 35.5v1.9M102.8 73.5v13.5M111 71.6v1.9M111 83.5v.5M121.3 136.3v13M129.9 136.3v9M194.9 136.3v13M248.3 136.3v13M75.8 147.3v.5M86.7 147.3v5"/>
<path d="M102.8 147.3v1.5M114.4 152.9l-1.2 2.4M121.2 149.3l-5.7 6M130 145.3v10M191.3 152.9l2.1 2.4M194.9 149.3l1.5 6M248.4 149.3l-1.5 6M252 152.9l-2.1 2.4M114.4 183.2l-1.2 2.1M121.2 186.8l-5.7 1.5M130 189.5v10.1M322.2 194.8l8.5 4.9"/>
<path d="M329.1 188.6l.4 .2M336.5 192.9l1.4 .8M380.2 197.3v7.3M317.5 211.3v4M321.1 200.1v4.1M357.6 215.3l8.5 4.9 1 1.8M362.1 207.6l1.3 .8M370.5 212.5l.3 .2M376.1 201.9v10.6M115.5 238.8l5.7 1.5M130 227.6v10M328.6 220.6v4.1"/>
<path d="M356.9 220.8v4.1M113.2 241.8l1.2 2.1"/>
</g>
<text font-size="6.9" fill="#400040" x="234.4" y="257.6">HEBI ROBOTICS, INC.</text>
<text font-size="6.6" fill="#000040" x="359.6" y="258.2">A-2039-02</text>
<g font-size="6.3" fill="#000040">
<text x="331.3" y="259.9">B</text>
<text x="403.4" y="259">A.03</text>
</g>
<g font-size="4.2">
<text x="43.8" y="10">6</text>
<text x="110.1" y="9.6">5</text>
<text x="184.7" y="9.8">4</text>
<text x="249" y="9.2">3</text>
<text x="319.8" y="8.8">2</text>
<text x="387.4" y="8.4">1</text>
<text x="15.8" y="47.9">D</text>
<text x="422.7" y="45.1">D</text>
<text x="60.6" y="54.4">C</text>
<text x="62.1" y="55.6">L</text>
<text x="152.9" y="55.1">1.890</text>
<text x="152.9" y="60">48.00</text>
<text x="46" y="95.3">3X M2X0.4 THRU</text>
<text x="118.4" y="92.6">1.417</text>
<text x="50.4" y="100.4">FOR COVER</text>
<text x="118.4" y="97.5">36.00</text>
<text x="51" y="105.4">(A-2091-01)</text>
<text x="260.1" y="107">32 [1.25&quot;] WHEN CLAMPED</text>
<text x="422.1" y="105.9">C</text>
<text x="15.5" y="109.3">C</text>
<text x="124.9" y="111">.906</text>
<text x="123.7" y="115.9">23.00</text>
<text x="273.9" y="125.3">20.00</text>
<text x="275" y="120.4">.787</text>
<text x="147.6" y="132.4">1.476</text>
<text x="147.6" y="137.3">37.50</text>
<text x="45.1" y="140.6">.315</text>
<text x="45.1" y="145.4">8.00</text>
<text x="100.9" y="165.4">2.697</text>
<text x="219.9" y="164.8">C</text>
<text x="221.4" y="166">L</text>
<text x="100.9" y="170.3">68.50</text>
<text x="422.1" y="173.3">B</text>
<text x="15.5" y="174.7">B</text>
<text x="48.2" y="185.5">1.280</text>
<text x="46.9" y="190.4">R32.50</text>
<text x="61.1" y="213.1">C</text>
<text x="62.6" y="214.3">L</text>
<text x="14.8" y="238">A</text>
<text x="53.5" y="243">1.024</text>
<text x="421.5" y="242">A</text>
<text x="55.9" y="247.8">26.00</text>
<text x="159.9" y="250">.984</text>
<text x="158.8" y="254.9">25.00</text>
<text x="44.2" y="272">6</text>
<text x="113.2" y="272.7">5</text>
<text x="180.9" y="272.1">4</text>
<text x="248.1" y="272.8">3</text>
<text x="319.6" y="272">2</text>
<text x="387.9" y="272.8">1</text>
</g>
<g font-size="4.2" fill="#000040">
<text x="337.6" y="266.1">1:1</text>
<text x="398.3" y="265.4">2</text>
<text x="410.2" y="265.5">2</text>
</g>
<g font-size="2.8" fill="#000040">
<text x="234.4" y="261.3">91</text>
<text x="240.3" y="261.3">43rd</text>
<text x="249.2" y="261.3">St,</text>
<text x="255.3" y="261.3">Suite</text>
<text x="264.7" y="261.3">200</text>
<text x="234.5" y="265.5">Pittsburgh,</text>
<text x="252.6" y="265.5">PA</text>
<text x="258.3" y="265.5">15201</text>
</g>
<g font-size="2.2" fill="#000040">
<text x="331.3" y="253.4">SIZE</text>
<text x="401.6" y="253.4">REV</text>
<text x="411.7" y="253.4">VER</text>
<text x="24.1" y="262.1">HEBI</text>
<text x="24.1" y="259.5">THE</text>
<text x="29.9" y="259.5">INFORMATION</text>
<text x="30.9" y="262.1">ROBOTICS,</text>
<text x="44.3" y="262.1">INC.</text>
<text x="46.3" y="259.5">CONTAINED</text>
<text x="51.9" y="262.1">ANY</text>
<text x="57.7" y="262.1">REPRODUCTION</text>
<text x="60.3" y="259.5">IN</text>
<text x="64.1" y="259.5">THIS</text>
<text x="70.5" y="259.5">DRAWING</text>
<text x="76.7" y="262.1">IN</text>
<text x="80.5" y="262.1">PART</text>
<text x="82.1" y="259.5">IS</text>
<text x="85.7" y="259.5">THE</text>
<text x="87.7" y="262.1">OR</text>
<text x="91.5" y="259.5">SOLE</text>
<text x="92.4" y="262.1">WHOLE</text>
<text x="98.8" y="259.5">PROPERTY</text>
<text x="101.6" y="262.1">WITHOUT</text>
<text x="112.1" y="259.5">OF</text>
<text x="327.9" y="262.8">SCALE:</text>
<text x="385" y="263">SHEET</text>
<text x="24.1" y="264.7">WRITTEN</text>
<text x="34.9" y="264.7">PERMISSION</text>
<text x="50" y="264.7">IS</text>
<text x="53.6" y="264.7">PROHIBITED.</text>
<text x="403.8" y="264.5">OF</text>
</g>
</svg>
